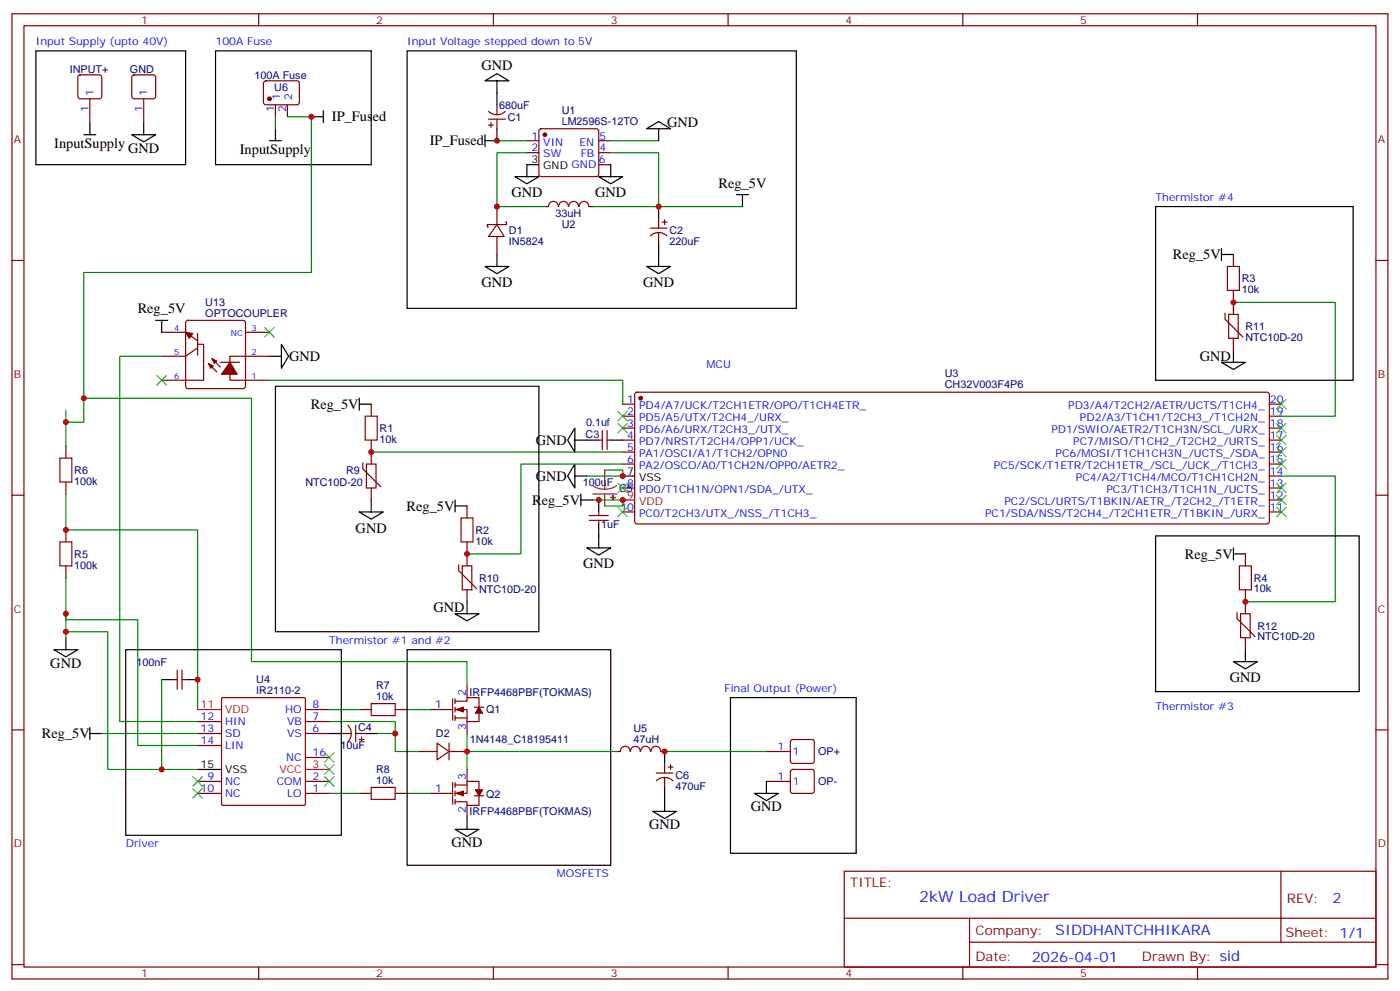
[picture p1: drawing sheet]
<svg xmlns="http://www.w3.org/2000/svg" width="412mm" height="292mm" viewBox="0 0 412 292" stroke-linecap="round" stroke-linejoin="round" font-family="sans-serif">
<g fill="none" stroke="#870000" stroke-width=".35">
<path d="M3.5 4.1h405.4v284.3h-405.4zM7.1 7.6h398.2v277.3h-398.2zM76.2 4.1v3.5M145.3 4.1v3.5M214.5 4.1v3.5M283.6 4.1v3.5M352.8 4.1v3.5M23.2 22.3l.4-.3h5.7l.5 .3 .2 .5v5.6l-.2 .5-.5 .2h-5.7l-.5-.2-.2-.5v-5.6zM26.5 29.1v7.1M39 22.3l.5-.3h5.7l.5 .3 .2 .5v5.6l-.3 .5-.4 .2h-5.7l-.5-.2-.2-.5v-5.6zM42.3 29.1v7.1M77.8 24l.5-.2 9.5 .1 .4 .6-.1 5.9-.6 .5-9.5-.1-.4-.6v-5.7z"/>
<path d="M81.1 30.9v3.5M84.7 30.9v3.5M143.9 32.8a3.5 3.5 0 0 0 4.9 0M143.9 35.1h5M143.9 36.9h1.4M144.6 36.2v1.4M146.4 30.9v2.8M146.4 35.1v2.8M159 38.1l.5-.2h16.2l.5 .2 .2 .5v12.7l-.2 .5-.5 .2h-16.2l-.5-.2-.3-.5v-12.7zM155.2 41.5h3.5M155.2 45h3.5M176.4 48.5h3.5"/>
<path d="M176.4 41.5h3.5M176.4 45h3.5M3.5 76.7h3.6M146.4 66.1l2.1 3.6h-4.6zM146.4 60.9v5.2M146.4 69.7v5.3M148.9 65.4h.3v.7h-5.6v.8h.3M164.4 60.8a1.41 1.41 0 0 0-1.4-1.5 1.41 1.41 0 0 0-1.4 1.5l-1.1 .1M164.6 60.8a1.41 1.41 0 0 1 1.4-1.5 1.41 1.41 0 0 1 1.4 1.5M167.6 60.8a1.41 1.41 0 0 1 1.4-1.5 1.41 1.41 0 0 1 1.4 1.5M170.6 60.8a1.41 1.41 0 0 1 1.4-1.5 1.41 1.41 0 0 1 1.5 1.5M173.6 60.9h1"/>
<path d="M191.6 67.2h4.9M191.6 69.5a3.5 3.5 0 0 1 4.9 0M194 64.4v2.8M194 68.6v2.8M195.1 65.4h1.4M195.8 64.7v1.4M363.4 75v3.5M405.3 76.7h3.6M47.6 97.9h7.1l3.5 2.5M54.9 94.6l.5-.2h16.2l.5 .2 .2 .5v18.7l-.2 .5-.5 .2h-16.2l-.5-.3-.2-.4v-18.7zM58.2 98.2v6.4M72.3 97.9h7.1"/>
<path d="M360.9 92.3v1.7l5.3 5.3M361.9 92.6h2.9v7.1h-2.9zM363.4 85.5v7.1M363.4 99.7v3.5M58.2 101.4h1.8v10.6h-12.4M58.2 102.5l-3.5 2.5h-7.1M61.4 107.1l2.5 2.4M62.4 105.7l2.5 2.4M64.9 106.7h5.7M79.4 105h-11.7v7h11.7M109.4 119.1v3.5M183.4 119.1h3.6"/>
<path d="M187.2 115.7l.5-.2 185.8 .1 .4 .6v37.4l-.2 .5-.5 .2h-185.5l-.5-.2-.2-.5v-37.4zM373.9 119.1h3.6M19.4 131.4v3.5M106.9 136.3v1.8l5.3 5.3M107.9 136.7h2.9v7.1h-2.9zM109.4 129.6v7.1M176.4 129.6h1M177.4 126.8v5.7M178.9 129.6h1M178.9 126.8v5.7M183.4 122.6h3.6M183.4 126.1h3.6"/>
<path d="M183.4 129.6h3.6M183.4 133.2h3.6M183.4 136.7h3.6M373.9 122.6h3.6M373.9 126.1h3.6M373.9 129.6h3.6M373.9 133.2h3.6M373.9 136.7h3.6M3.5 145.9h3.6M19.4 142v3.5M19.4 156.1v3.5M109.4 143.8v3.5"/>
<path d="M137.6 149v3.6M137.6 159.6v7.1M173.6 151.9h5.6M173.6 153.3h5.6M176.4 150.8v1.1M176.4 153.3v1M183.4 143.8h3.6M183.4 150.8h3.6M373.9 143.8h3.6M373.9 150.8h3.6M373.9 147.3h3.6M373.9 140.2h3.6"/>
<path d="M405.3 145.9h3.6M19.4 166.7v3.5M135.1 166.3v1.8l5.3 5.3M136.2 166.7h2.8v7h-2.8zM137.6 173.7v3.6M366.9 163.2v3.5M366.9 173.7v7.1M52.2 197.4v5.6M53.6 197.4v5.6M364.4 180.4v1.8l5.3 5.3M365.5 180.8h2.8v7.1h-2.8zM366.9 187.9v3.5"/>
<path d="M3.5 215h3.6M51.2 200.2h1M53.6 200.2h1.1M58.2 216.1h7.1M58.2 212.5h7.1M58.2 219.6h7.1M65.3 205.7l.3-.2h24l.3 .2 .1 31.2-.2 .3h-24.2l-.3-.1zM90 216.1h7M90 212.5h7M90 209h7M100.5 216.1h2.9M102.5 213.6a3.5 3.5 0 0 1 0 5"/>
<path d="M104.8 216.1h2.8M104.8 213.6v4.9M105.8 209h3.6M105.8 217.8h1.4M106.5 217.1v1.4M116.4 209h3.5M127 209h6.3M128.8 218.9l3.5 2.5-3.5 2.4zM132.3 218.9v4.9M133.3 205.8v6.4M134.1 209h3.5v3.5h3.5v-2.4M134.1 206.6h3.5v-1.1h3.5v2.8"/>
<path d="M134.1 205.8v1.5M134.1 208.3v1.4M134.1 210.8v1.4M134.1 211.5h3.5M137.6 202v3.5M137.6 212.5v3.6M139.7 208.3h2.8M233.1 218l.4-.2h5.7l.5 .2 .2 .5v5.7l-.2 .5-.5 .2h-5.7l-.5-.2-.2-.5v-5.7zM405.3 215h3.6M58.2 233.7h7.1M58.2 230.2h7.1M90 233.7h7"/>
<path d="M90 230.2h7M90 223.1h7M105.8 233.7h3.6M116.4 233.7h3.5M123.5 221.4h5.3M127 233.7h6.3M132.3 221.4h5.3M133.3 230.5v6.4M134.1 230.5v1.5M134.1 233v1.4M134.1 235.5v1.4M134.1 231.2h3.5"/>
<path d="M137.6 226.7v3.5M137.6 237.2v3.6M139.7 234.4h2.8M141.1 232.7v-2.5h-3.5v3.5h-3.5M141.1 234.4v2.8h-3.5v-1h-3.5M181.7 221.4h1M182.8 221.3a1.41 1.41 0 0 1 1.4-1.5 1.41 1.41 0 0 1 1.4 1.5M185.8 221.3a1.41 1.41 0 0 1 1.4-1.5 1.41 1.41 0 0 1 1.4 1.5M188.8 221.3a1.41 1.41 0 0 1 1.4-1.5 1.41 1.41 0 0 1 1.4 1.5M191.8 221.3a1.41 1.41 0 0 1 1.4-1.5 1.41 1.41 0 0 1 1.4 1.5M193.3 227.7h5M193.4 230a3.5 3.5 0 0 1 4.9 0"/>
<path d="M194.7 221.4h1.1M195.8 224.9v2.8M195.8 229.1v2.9M196.8 226h1.5M197.6 225.2v1.5M225.8 230.2h7M225.8 221.4h7M233.1 226.9l.4-.2h5.7l.5 .2 .2 .5v5.6l-.2 .5-.5 .2h-5.7l-.5-.2-.2-.5v-5.6zM248.7 256.6h156.6v28.3h-156.6zM377.3 256.7v20.8M248.7 270.5h156.5M285.6 277.5h119.6"/>
<path d="M285.6 270.5v14.1M3.5 284.2h3.6M76.2 284.9v3.5M145.3 284.9v3.5M214.5 284.9v3.5M283.6 284.9v3.5M352.8 284.9v3.5M405.3 284.2h3.6"/>
</g>
<g fill="none" stroke="#000" stroke-width=".35">
<path d="M10.6 15h44.1v33.5h-44.1zM63.5 15h45.9v33.5h-45.9zM119.9 15h114.7v75.8h-114.7zM24.7 39.7h3.5M26.5 36.2v3.5M38.8 39.7h7.1l-3.6 2.1zM42.3 36.2v3.5M81.1 37.9v3.6M91.7 34.4h3.5M95.2 32.6v3.6M142.9 23.8l3.5-2.1 3.5 2.1zM142.9 39.7v3.5"/>
<path d="M146.4 37.9v3.6h-3.5M146.4 23.8v7.1M190.5 37.9l3.5-2.1 3.6 2.1zM194 37.9v3.6M79.4 41.5h3.5M151.7 52h7l-3.5 2.2zM158.7 48.5h-3.5v3.5M176.4 52h7l-3.5 2.2zM179.9 48.5v3.5M217 57.3h3.5M218.7 57.3v3.6M142.9 78.5h7l-3.5 2.1z"/>
<path d="M146.4 75v3.5M190.5 78.5h7.1l-3.6 2.1zM194 60.9v3.5M194 71.4v7.1M340.4 60.9h58.2v51.1h-58.2zM359.8 75h3.6M359.8 73.2v3.5M45.9 94.4h3.5M47.6 94.4v3.5M79.4 105h3.5M81.1 113.8h77.6v72.3h-77.6zM82.9 101.4l2.1 3.6-2.1 3.5z"/>
<path d="M105.8 119.1h3.6M105.8 117.3v3.5M359.8 106.7h7.1l-3.5 2.1zM363.4 103.2v3.5M169.3 136.7v7.1l-2.1-3.6zM169.3 126.1v7.1l-2.1-3.6zM169.3 129.6h7.1M179.9 129.6h3.5M105.8 150.8h7.1l-3.5 2.1zM109.4 147.3v3.5M134.1 149h3.5M134.1 147.3v3.5"/>
<path d="M169.3 140.2h3.6M171.1 147.3h3.5M171.1 145.5v3.5M176.4 147.3v3.5M176.4 154.3v7.1M183.4 140.2h3.6M340.4 157.9h60v45.8h-60zM137.6 177.3v3.5M172.9 161.4h7l-3.5 2.1zM363.4 161.4v3.5M363.4 163.2h3.5M15.9 191.4h7l-3.5 2.1z"/>
<path d="M19.4 187.9v3.5M37 191.4h63.5v54.7h-63.5zM119.9 191.4h60v63.5h-60zM134.1 180.8h7l-3.5 2.1zM363.4 194.9h7l-3.5 2.1zM366.9 191.4v3.5M26.5 214.3v3.5M26.5 216.1h3.5M47.6 200.2h3.6M54.7 200.2h3.5M97 216.1h3.5M107.6 216.1h3.5"/>
<path d="M215.2 205.5h37v45.9h-37zM58.2 226.7h7.1M192.3 239h7l-3.5 2.1zM195.8 221.4v3.5M195.8 232v7M222.2 233.7h7.1l-3.5 2.1zM225.8 230.2v3.5M134.1 244.3h7l-3.5 2.1zM137.6 240.8v3.5"/>
</g>
<g fill="#870000" stroke="#870000" stroke-width=".35">
<path d="M54.7 97.9l2.1 .3-1.1 1.5z"/>
<path d="M62.4 105.7l1.5 .7-.8 .7z"/>
<path d="M61.4 107.1l1.4 .7-.7 .7z"/>
<path d="M67.7 106.7l2.1 3.5h-4.5z"/>
<path d="M141.1 208.3l1.1 1.8h-2.1z"/>
<path d="M134.4 209l2.1-.7v1.4z"/>
<path d="M140.1 232.7h2.1l-1.1 1.7z"/>
<path d="M134.4 233.7l2.1-.7v1.4z"/>
<circle cx="79.4" cy="29.1" r=".53"/>
<circle cx="160.5" cy="39.7" r=".53"/>
<circle cx="188.7" cy="117.3" r=".53"/>
</g>
<g fill="none" stroke="#008700" stroke-width=".35">
<path d="M81.1 34.4v3.5M84.7 34.4h7v45.9h-67v44.1h-5.3M146.4 41.5h8.8M155.2 45h-8.8v15.9h14.1M179.9 45h14.1v15.9h-19.4M179.9 41.5h14.1M194 60.9h24.7M363.4 89.1h29.9v33.5h-15.8M24.7 117.3h49.4v77.6h63.5v7.1M47.6 105h-12.3v107.5h22.9M79.4 112h104v7.1M19.4 120.8v10.6"/>
<path d="M109.4 133.2h74M178.2 138.5h5.2v1.7h-10.5M183.4 136.7h-29.9v26.5h-15.9M19.4 145.5v10.6h38.8v52.9M174.6 147.3h8.8v1.7h-5.2M377.5 140.2h15.8v37.1h-26.4M19.4 170.2v17.7M19.4 186.1h12.3v40.6h26.5M19.4 180.8v1.8h21.2v37h17.6M30 216.1h28.2M47.6 200.2v26.5M97 212.5h19.4v8.9h7.1"/>
<path d="M97 209h8.8M111.1 216.1h5.3M119.9 209h7.1M137.6 216.1v10.6M97 233.7h8.8M119.9 233.7h7.1M137.6 221.4h44.1M195.8 221.4h30"/>
</g>
<path d="M183.4 147.3h3.6M58.2 209h7.1M90 226.7h7" fill="none" stroke="#f00" stroke-width=".35"/>
<path d="M361.6 78.5h3.5v7h-3.5zM17.6 134.9h3.6v7.1h-3.6zM107.6 122.6h3.5v7h-3.5zM17.6 159.6h3.6v7.1h-3.6zM135.8 152.6h3.5v7h-3.5zM365.1 166.7h3.6v7h-3.6zM109.4 207.3h7v3.5h-7zM109.4 232h7v3.5h-7z" fill="none" stroke="#a10000" stroke-width=".35"/>
<path d="M178.2 138.5v5.6M174.6 143.1l1.7 .8 1.9 .2M174.6 145.5h7.1M178.2 145.5v3.5M181.7 143.1l-1.7 .8-1.8 .2" fill="none" stroke="#8c2424" stroke-width=".35"/>
<g fill="#8c2424" stroke="#8c2424" stroke-width=".35">
<path d="M179.9 146.5l1.4 .1z"/>
<path d="M180.6 145.9v1.4z"/>
</g>
<g fill="none" stroke="#3c3" stroke-width=".35">
<path d="M78 96.5l2.8 2.8M80.8 96.5l-2.8 2.8M46.2 110.6l2.8 2.8M49 110.6l-2.8 2.8M376.1 117.7l2.8 2.8M378.9 117.7l-2.8 2.8M182 121.2l2.9 2.8M182 124.7l2.9 2.8M184.9 121.2l-2.9 2.8M184.9 124.7l-2.9 2.8M376.1 124.7l2.8 2.8M376.1 128.2l2.8 2.9"/>
<path d="M376.1 131.8l2.8 2.8M376.1 135.3l2.8 2.8M378.9 124.7l-2.8 2.8M378.9 128.2l-2.8 2.9M378.9 131.8l-2.8 2.8M378.9 135.3l-2.8 2.8M182 149.4l2.9 2.8M182 142.3l2.9 2.9M184.9 149.4l-2.9 2.8M184.9 142.3l-2.9 2.9M376.1 142.3l2.8 2.9M376.1 145.9l2.8 2.8"/>
<path d="M376.1 149.4l2.8 2.8M378.9 142.3l-2.8 2.9M378.9 145.9l-2.8 2.8M378.9 149.4l-2.8 2.8M56.8 228.8l2.8 2.8M56.8 232.3l2.8 2.8M59.6 228.8l-2.8 2.8M59.6 232.3l-2.8 2.8M95.6 225.2l2.8 2.9M95.6 228.8l2.8 2.8M95.6 221.7l2.8 2.8M98.4 225.2l-2.8 2.9"/>
<path d="M98.4 228.8l-2.8 2.8M98.4 221.7l-2.8 2.8"/>
</g>
<g fill="#c00">
<circle cx="146.4" cy="41.5" r=".88"/>
<circle cx="194" cy="60.9" r=".88"/>
<circle cx="146.4" cy="60.9" r=".88"/>
<circle cx="19.4" cy="156.1" r=".88"/>
<circle cx="19.4" cy="186.1" r=".88"/>
<circle cx="19.4" cy="180.8" r=".88"/>
<circle cx="137.6" cy="221.4" r=".88"/>
<circle cx="116.4" cy="216.1" r=".88"/>
<circle cx="58.2" cy="200.2" r=".88"/>
<circle cx="47.6" cy="226.7" r=".88"/>
<circle cx="176.4" cy="147.3" r=".88"/>
<circle cx="183.4" cy="147.3" r=".88"/>
<circle cx="183.4" cy="140.2" r=".88"/>
<circle cx="195.8" cy="221.4" r=".88"/>
<circle cx="109.4" cy="133.2" r=".88"/>
<circle cx="137.6" cy="163.2" r=".88"/>
<circle cx="366.9" cy="177.3" r=".88"/>
<circle cx="363.4" cy="89.1" r=".88"/>
<circle cx="19.4" cy="124.4" r=".88"/>
<circle cx="91.7" cy="34.4" r=".88"/>
<circle cx="24.7" cy="117.3" r=".88"/>
</g>
<text font-size="4.6" fill="#00f" x="270.8" y="265.7">2kW Load Driver</text>
<g font-size="4.2">
<text x="141.8" y="20.6">GND</text>
<text x="97.8" y="35.8">IP_Fused</text>
<text x="196.5" y="37.5">GND</text>
<text x="16" y="43.6">InputSupply</text>
<text x="37.7" y="45">GND</text>
<text x="70.7" y="45.4">InputSupply</text>
<text x="126.6" y="42.8">IP_Fused</text>
<text x="150.6" y="58">GND</text>
<text x="175.3" y="58">GND</text>
<text x="211.7" y="55.2">Reg_5V</text>
<text x="345.5" y="76.4">Reg_5V</text>
<text x="141.8" y="84.5">GND</text>
<text x="189.4" y="84.5">GND</text>
<text x="40.6" y="92.3">Reg_5V</text>
<text x="85.2" y="106.4">GND</text>
<text x="353.5" y="106.3">GND</text>
<text x="91.5" y="120.5">Reg_5V</text>
<text x="157.9" y="131.1">GND</text>
<text x="157.9" y="141.7">GND</text>
<text x="156.8" y="148.7">Reg_5V</text>
<text x="119.8" y="150.5">Reg_5V</text>
<text x="104.8" y="156.9">GND</text>
<text x="171.8" y="167.5">GND</text>
<text x="349.1" y="164.6">Reg_5V</text>
<text x="127.7" y="180.4">GND</text>
<text x="14.8" y="196.7">GND</text>
<text x="362.3" y="201">GND</text>
<text x="12.3" y="217.5">Reg_5V</text>
<text x="221.2" y="239">GND</text>
<text x="191.2" y="244.3">GND</text>
<text x="133" y="249.6">GND</text>
</g>
<g font-size="4.2" fill="#00f">
<text x="392.5" y="265.9">2</text>
<text x="310.9" y="275.5">SIDDHANTCHHIKARA</text>
<text x="304" y="283.3">2026-04-01</text>
</g>
<g font-size="3.9" fill="#800">
<text x="250.5" y="261.2">TITLE:</text>
<text x="379.1" y="265.9">REV:</text>
<text x="287.4" y="275.4">Company:</text>
<text x="378.7" y="276">Sheet: 1/1</text>
<text x="287.4" y="283.1">Date:</text>
<text x="336.4" y="283.2">Drawn By: sid</text>
</g>
<g font-size="3.2" fill="#800">
<text x="41.6" y="7.1">1</text>
<text x="110.8" y="7.1">2</text>
<text x="179.9" y="7.1">3</text>
<text x="249.1" y="7.1">4</text>
<text x="318.2" y="7.1">5</text>
<text x="4.1" y="42.2">A</text>
<text x="405.9" y="42.2">A</text>
<text x="4.1" y="111.3">B</text>
<text x="405.9" y="111.3">B</text>
<text x="4.1" y="180.4">C</text>
<text x="405.9" y="180.4">C</text>
<text x="4.1" y="249.6">D</text>
<text x="405.9" y="249.6">D</text>
<text x="41.6" y="287.9">1</text>
<text x="110.8" y="287.9">2</text>
<text x="179.9" y="287.9">3</text>
<text x="249.1" y="287.9">4</text>
<text x="318.2" y="287.9">5</text>
</g>
<g font-size="3.2" fill="#00f">
<text x="10.6" y="13.2">Input Supply (upto 40V)</text>
<text x="63.5" y="13.2">100A Fuse</text>
<text x="119.9" y="13.2">Input Voltage stepped down to 5V</text>
<text x="27.5" y="28.4" transform="rotate(-90 27.5 28.4)">1</text>
<text x="43.4" y="28.4" transform="rotate(-90 43.4 28.4)">1</text>
<text x="82.5" y="29.6" transform="rotate(-90 82.5 29.6)">1</text>
<text x="86.1" y="29.6" transform="rotate(-90 86.1 29.6)">2</text>
<text x="26.1" y="32.9" transform="rotate(-90 26.1 32.9)">1</text>
<text x="42" y="32.9" transform="rotate(-90 42 32.9)">1</text>
<text x="80.8" y="33.1" transform="rotate(-90 80.8 33.1)">1</text>
<text x="84.3" y="33.1" transform="rotate(-90 84.3 33.1)">2</text>
<text x="156.6" y="41.1">1</text>
<text x="176.6" y="41.1">5</text>
<text x="156.6" y="44.6">2</text>
<text x="160.1" y="46.4">SW</text>
<text x="160.1" y="42.9">VIN</text>
<text x="170.7" y="42.9">EN</text>
<text x="171.1" y="46.4">FB</text>
<text x="176.6" y="44.6">4</text>
<text x="176.4" y="48.2">6</text>
<text x="340.4" y="59.1">Thermistor #4</text>
<text x="208.1" y="108.5">MCU</text>
<text x="184.8" y="118.7">1</text>
<text x="374.1" y="118.7">20</text>
<text x="184.8" y="122.2">2</text>
<text x="184.8" y="125.8">3</text>
<text x="188.3" y="120.5">PD4/A7/UCK/T2CH1ETR/OPO/T1CH4ETR_</text>
<text x="188.3" y="124">PD5/A5/UTX/T2CH4_/URX_</text>
<text x="314.7" y="120.5">PD3/A4/T2CH2/AETR/UCTS/T1CH4_</text>
<text x="318.1" y="124">PD2/A3/T1CH1/T2CH3_/T1CH2N_</text>
<text x="374.1" y="125.8">18</text>
<text x="374.1" y="122.2">19</text>
<text x="184.8" y="129.3">4</text>
<text x="188.3" y="127.5">PD6/A6/URX/T2CH3_/UTX_</text>
<text x="188.3" y="131.1">PD7/NRST/T2CH4/OPP1/UCK_</text>
<text x="309.7" y="127.5">PD1/SWIO/AETR2/T1CH3N/SCL_/URX_</text>
<text x="316.2" y="131.1">PC7/MISO/T1CH2_/T2CH2_/URTS_</text>
<text x="374.1" y="129.3">17</text>
<text x="184.8" y="132.8">5</text>
<text x="184.8" y="136.3">6</text>
<text x="188.3" y="134.6">PA1/OSCI/A1/T1CH2/OPN0</text>
<text x="311" y="134.6">PC6/MOSI/T1CH1CH3N_/UCTS_/SDA_</text>
<text x="374.1" y="136.3">15</text>
<text x="374.1" y="132.8">16</text>
<text x="184.8" y="143.4">8</text>
<text x="188.3" y="138.1">PA2/OSCO/A0/T1CH2N/OPP0/AETR2_</text>
<text x="292.8" y="138.1">PC5/SCK/T1ETR/T2CH1ETR_/SCL_/UCK_/T1CH3_</text>
<text x="317" y="141.6">PC4/A2/T1CH4/MCO/T1CH1CH2N_</text>
<text x="374.1" y="143.4">13</text>
<text x="374.1" y="139.9">14</text>
<text x="188.3" y="145.2">PD0/T1CH1N/OPN1/SDA_/UTX_</text>
<text x="295.9" y="148.7">PC2/SCL/URTS/T1BKIN/AETR_/T2CH2_/T1ETR_</text>
<text x="325.9" y="145.2">PC3/T1CH3/T1CH1N_/UCTS_</text>
<text x="374.1" y="146.9">12</text>
<text x="182.8" y="150.5">10</text>
<text x="188.3" y="152.2">PC0/T2CH3/UTX_/NSS_/T1CH3_</text>
<text x="290.2" y="152.2">PC1/SDA/NSS/T2CH4_/T2CH1ETR_/T1BKIN_/URX_</text>
<text x="374.1" y="150.5">11</text>
<text x="97" y="189.6">Thermistor #1 and #2</text>
<text x="213.4" y="203.7">Final Output (Power)</text>
<text x="92.1" y="208.7">8</text>
<text x="128.2" y="208.7">1</text>
<text x="137.2" y="205.1" transform="rotate(-90 137.2 205.1)">2</text>
<text x="340.4" y="209">Thermistor #3</text>
<text x="59.1" y="212.2">12</text>
<text x="59.1" y="215.7">13</text>
<text x="66.3" y="213.6">HIN</text>
<text x="84" y="210.1">HO</text>
<text x="84.6" y="213.6">VB</text>
<text x="92.1" y="215.7">6</text>
<text x="92.1" y="212.2">7</text>
<text x="137.2" y="214.9" transform="rotate(-90 137.2 214.9)">3</text>
<text x="59.1" y="219.3">14</text>
<text x="66.3" y="217.1">SD</text>
<text x="66.3" y="220.7">LIN</text>
<text x="84.6" y="217.1">VS</text>
<text x="229.1" y="221">1</text>
<text x="84.3" y="224.2">NC</text>
<text x="92.1" y="222.8">16</text>
<text x="233.5" y="222.4">1</text>
<text x="59.1" y="233.4">10</text>
<text x="61.1" y="229.8">9</text>
<text x="66.3" y="231.2">NC</text>
<text x="81.5" y="231.2">COM</text>
<text x="92.1" y="233.4">1</text>
<text x="92.1" y="229.8">2</text>
<text x="128.2" y="233.4">1</text>
<text x="137.2" y="229.8" transform="rotate(-90 137.2 229.8)">3</text>
<text x="229.1" y="229.8">1</text>
<text x="233.5" y="231.2">1</text>
<text x="66.3" y="234.8">NC</text>
<text x="84.6" y="234.8">LO</text>
<text x="137.2" y="239.6" transform="rotate(-90 137.2 239.6)">2</text>
<text x="37" y="249.6">Driver</text>
<text x="164" y="258.4">MOSFETS</text>
</g>
<g font-size="3.2" fill="#000080">
<text x="20.6" y="21.4">INPUT+</text>
<text x="38.3" y="21.4">GND</text>
<text x="75" y="23.2">100A Fuse</text>
<text x="80.8" y="26.7">U6</text>
<text x="147" y="32">680uF</text>
<text x="149.6" y="35.6">C1</text>
<text x="165.5" y="33.6">U1</text>
<text x="165.5" y="36.7">LM2596S-12TO</text>
<text x="163.6" y="63.8">33uH</text>
<text x="149.9" y="69.1">D1</text>
<text x="165.5" y="67.3">U2</text>
<text x="197.2" y="69.1">C2</text>
<text x="149.9" y="72.3">IN5824</text>
<text x="197.2" y="72.2">220uF</text>
<text x="365.8" y="83.2">R3</text>
<text x="365.8" y="86.3">10k</text>
<text x="60.5" y="93.3">OPTOCOUPLER</text>
<text x="60.5" y="90.1">U13</text>
<text x="366.9" y="100.4">NTC10D-20</text>
<text x="366.9" y="97.3">R11</text>
<text x="278.4" y="111.1">U3</text>
<text x="278.4" y="114.3">CH32V003F4P6</text>
<text x="172.6" y="125.5">0.1uf</text>
<text x="111.8" y="130.5">10k</text>
<text x="111.8" y="127.3">R1</text>
<text x="172.5" y="129">C3</text>
<text x="21.9" y="142.8">100k</text>
<text x="21.9" y="139.6">R6</text>
<text x="90" y="143.1">NTC10D-20</text>
<text x="102" y="139.6">R9</text>
<text x="171.7" y="143.1">100uF</text>
<text x="182.4" y="144.9">C5</text>
<text x="177.1" y="155.5">1uF</text>
<text x="140.1" y="160.4">10k</text>
<text x="140.1" y="157.3">R2</text>
<text x="21.9" y="167.5">100k</text>
<text x="21.9" y="164.3">R5</text>
<text x="141.1" y="171.4">R10</text>
<text x="369.4" y="171.4">R4</text>
<text x="141.1" y="174.5">NTC10D-20</text>
<text x="369.4" y="174.5">10k</text>
<text x="370.4" y="185.5">R12</text>
<text x="370.4" y="188.6">NTC10D-20</text>
<text x="40.2" y="196.3">100nF</text>
<text x="75.5" y="201.2">U4</text>
<text x="110.8" y="203">R7</text>
<text x="75.5" y="204.3">IR2110-2</text>
<text x="110.8" y="206.2">10k</text>
<text x="138.4" y="204.9">IRFP4468PBF(TOKMAS)</text>
<text x="105.5" y="215.5">C4</text>
<text x="143.2" y="210.2">Q1</text>
<text x="186.6" y="215.6">U5</text>
<text x="100.3" y="220.7">10uF</text>
<text x="128.4" y="217.2">D2</text>
<text x="138.4" y="219">1N4148_C18195411</text>
<text x="186.6" y="218.8">47uH</text>
<text x="110.8" y="227.7">R8</text>
<text x="241" y="222.5">OP+</text>
<text x="110.8" y="230.9">10k</text>
<text x="199" y="232.7">470uF</text>
<text x="199" y="229.6">C6</text>
<text x="241" y="231.3">OP-</text>
<text x="143.2" y="235">Q2</text>
<text x="138.4" y="240.1">IRFP4468PBF(TOKMAS)</text>
</g>
<g font-size="3.2">
<text x="156.6" y="48.2">3</text>
<text x="160.1" y="49.9">GND GND</text>
<text x="184.8" y="139.9">7</text>
<text x="188.3" y="141.6">VSS</text>
<text x="59.1" y="226.3">15</text>
<text x="66.3" y="227.7">VSS</text>
</g>
<g font-size="3.2" fill="#f00">
<text x="184.8" y="146.9">9</text>
<text x="188.3" y="148.7">VDD</text>
<text x="59.1" y="208.7">11</text>
<text x="66.3" y="210.1">VDD</text>
<text x="82.3" y="227.7">VCC</text>
<text x="92.1" y="226.3">3</text>
</g>
<g font-size="2.5" fill="#00f">
<text x="51.4" y="97.5">4</text>
<text x="68" y="99">NC</text>
<text x="74.1" y="97.5">3</text>
<text x="51.4" y="104.6">5</text>
<text x="74.1" y="104.6">2</text>
<text x="51.4" y="111.7">6</text>
<text x="74.1" y="111.7">1</text>
</g>
</svg>
